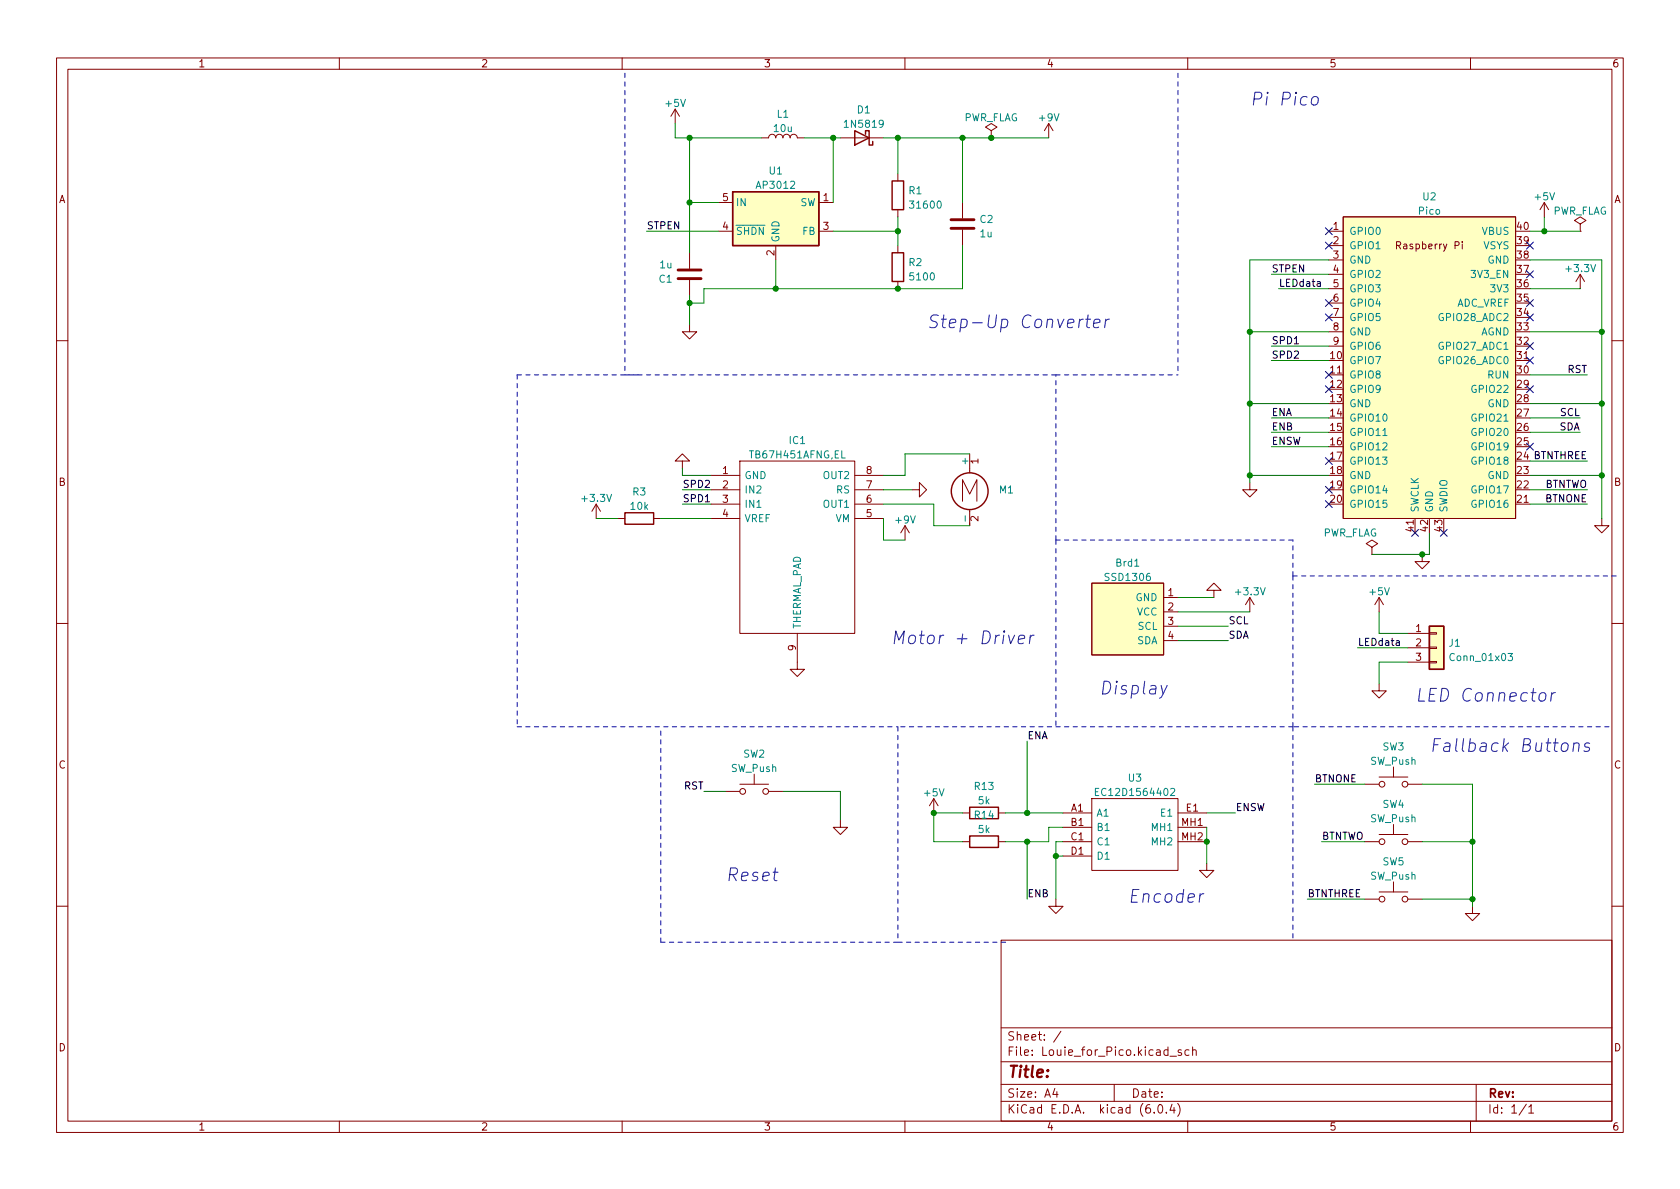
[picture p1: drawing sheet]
<svg xmlns="http://www.w3.org/2000/svg" width="297mm" height="210mm" viewBox="0 0 297 210" stroke-linecap="round" stroke-linejoin="round" font-family="sans-serif">
<g fill="none" stroke="#840000" stroke-width=".18">
<path d="M10 10.2h277v190.1h-277zM12 12.2h273v186.1h-273zM60 10.2v2M110 10.2v2M119.4 19.3l-.8 1.3M119.4 19.3v2.5M119.4 19.3l.7 1.3M160 10.2v2M210 10.2v2M260 10.2v2M127 35.8h2.5M134.6 24.4h1.3"/>
<path d="M135.9 24.4a.64 .64 0 0 1 .6-.7 .64 .64 0 0 1 .7 .7 .64 .64 0 0 1 .6-.7 .64 .64 0 0 1 .6 .7 .64 .64 0 0 1 .7-.7 .64 .64 0 0 1 .6 .7 .64 .64 0 0 1 .6-.7 .64 .64 0 0 1 .7 .7M141 24.4h1.2M144.8 35.8h2.5M148.6 24.4h7.6M158.7 30.7v1.3M158.7 37.1v1.2M170.2 35.8v2.8M175.3 23.1l1-.6-1-.7-1.1 .7 1.1 .6v1.3M175.3 24.4h.1M185.4 21.8l-.7 1.3M185.4 21.8v2.6M185.4 21.8l.8 1.3"/>
<path d="M237.5 38.3h30.5v53.4h-30.5zM273 35.8l-.7 1.3M273 35.8v2.5M273 35.8l.8 1.3M279.4 39.6l1-.6-1-.7-1 .7 1 .6v1.3M121.9 57.4v1.3h1.3l-1.3 1.2-1.3-1.2h1.3M121.9 44.7v2.8M121.9 49.5v2.8M127 40.9h2.5M137.2 43.4v2.6M144.8 40.9h2.5M158.7 43.4v1.3"/>
<path d="M158.7 49.8v1.2M170.2 40.6v2.8M234.9 40.9h2.6M234.9 43.4h2.6M234.9 46h2.6M234.9 48.5h2.6M234.9 51h2.6M234.9 53.6h2.6M234.9 56.1h2.6M234.9 58.7h2.6M258.5 42.7v.2M258.5 43.2v.8"/>
<path d="M279.4 40.9h.1M279.4 48.5l-.8 1.3M279.4 48.5v2.5M279.4 48.5l.8 1.3M10 60.2h2M234.9 66.3h2.6M234.9 61.2h2.6M268 63.7h2.5M285 60.2h2M105.4 89.1l-.8 1.3M105.4 89.1v2.6M105.4 89.1l.8 1.3"/>
<path d="M109.2 91.7h1.3M115.6 91.7h1.2M120.6 81.5h1.3l-1.3-1.2-1.2 1.2h1.2v1.3M125.7 89.1h5.1M125.7 91.7h5.1M125.7 84.1h5.1M125.7 86.6h5.1M130.8 81.5h20.3v30.5h-20.3zM151.1 89.1h5.1M151.1 91.7h5.1M151.1 84.1h5.1M151.1 86.6h5.1"/>
<path d="M160 93v2.5M160 93l-.7 1.2M160 93l.8 1.2M161.3 86.6h1.3v-1.3l1.2 1.3-1.2 1.3v-1.3M170.2 88.6v-3.8l1.2 2.6 1.3-2.6v3.8M171.4 80.3v3.3M171.4 90.1v2.9M221 85.3v1.3h1.2l-1.2 1.3-1.3-1.3h1.3M242.6 96.8l1-.7-1-.6-1 .6 1 .7v1.2M242.6 98h.1M250.2 91.7v2.5M251.5 98v1.3h1.2l-1.2 1.3-1.3-1.3h1.3"/>
<path d="M268 89.1h2.5M283.2 91.7v1.3h1.3l-1.3 1.2-1.3-1.2h1.3M10 110.2h2M141 112v6.4h1.2l-1.2 1.2-1.3-1.2h1.3M193 103.1h12.7v12.7h-12.7zM205.7 105.7h2.6M205.7 108.2h2.6M205.7 110.7h2.6M205.7 113.3h2.6M214.6 104.4h1.3l-1.3-1.3-1.2 1.3h1.2v1.3M221 105.7l-.8 1.2M221 105.7v2.5"/>
<path d="M221 105.7l.7 1.2M243.8 105.7l-.7 1.2M243.8 105.7v2.5M243.8 105.7l.8 1.2M248.9 112h3.8M248.9 114.5h3.8M248.9 117.1h3.8M252.7 117h1.3v.2h-1.3zM252.7 114.4h1.3v.3h-1.3zM252.7 111.9h1.3v.2h-1.3zM285 110.2h2M128.3 139.9h2.5"/>
<path d="M130.8 138.7h5.1M133.3 136.9v1.8M135.9 139.9h2.5M241.3 138.7h2.5M243.8 120.9v1.3h1.3l-1.3 1.2-1.2-1.2h1.2M243.8 137.4h5.1M246.4 135.6v1.8M248.9 138.7h2.6M148.6 145v1.3h1.3l-1.3 1.3-1.3-1.3h1.3M165.1 141.2l-.8 1.3M165.1 141.2v2.6M165.1 141.2l.8 1.3"/>
<path d="M170.2 143.8h1.2M170.2 148.8h1.2M176.5 143.8h1.3M176.5 148.8h1.3M186.7 159v1.3h1.3l-1.3 1.2-1.3-1.2h1.3M188 143.8h5M188 148.8h5M188 146.3h5M188 151.4h5M193 141.2h15.3v12.7h-15.3zM208.3 143.8h5.1M208.3 148.8h5.1"/>
<path d="M208.3 146.3h5.1M213.4 152.6v1.3h1.2l-1.2 1.3-1.3-1.3h1.3M241.3 148.8h2.5M241.3 159h2.5M243.8 147.6h5.1M243.8 157.7h5.1M246.4 145.8v1.8M246.4 156v1.7M248.9 148.8h2.6M248.9 159h2.6M10 160.2h2M177 166.3h108v32h-108z"/>
<path d="M260.3 160.3v1.2h1.3l-1.3 1.3-1.2-1.3h1.2M285 160.2h2M60 198.3v2M110 198.3v2M160 198.3v2M177 194.8h108M177 191.8h108M177 187.8h108M177 181.8h108M186.5 192.5l-.4 1h1M186.9 193v1M187.6 182.4l-1.3 1.9"/>
<path d="M197 191.8v3M204.1 196.7v.1M204.9 195.4l.2-.1a.81 .81 0 0 1 .6 .7 .81 .81 0 0 1-.3 .8h-.2a.81 .81 0 0 1-.6-.6 .81 .81 0 0 1 .3-.8zM206.2 196.7v.1M206.9 186.8h1.1M207.2 195.3l-.3 1h.9M207.6 195.8v1M208.2 195.1a1.72 1.72 0 0 1 0 2.3M208.9 185.7l-.4-.1-.2 .2 .1 .3 .5 .1v.4h-.6M210 198.3v2M210.2 185.7l-.4-.1-.3 .3v.4l.1 .3h.6M210.9 185.8l.2-.2 .3 .1 .1 .9"/>
<path d="M210.9 185.1v1.5M260 198.3v2M261 191.8v6.5M269.9 195.3l-1.3 1.9M270.3 195.8l.4-.5v1.5M270.3 196.8h.9"/>
<circle cx="131.3" cy="139.9" r=".51"/>
<circle cx="135.4" cy="139.9" r=".51"/>
<circle cx="244.3" cy="138.7" r=".51"/>
<circle cx="248.4" cy="138.7" r=".51"/>
<circle cx="244.3" cy="159" r=".51"/>
<circle cx="244.3" cy="148.8" r=".51"/>
<circle cx="248.4" cy="159" r=".51"/>
<circle cx="248.4" cy="148.8" r=".51"/>
</g>
<g fill="#ffffc2" stroke="#ffffc2" stroke-width=".18">
<path d="M237.5 38.3h30.5v53.4h-30.5z"/>
<path d="M129.5 33.9h15.3v9.5h-15.3z"/>
<path d="M252.7 110.7h2.6v7.7h-2.6z"/>
<path d="M193 103.1h12.7v12.7h-12.7z"/>
</g>
<path d="M148.8 79.7v1.3h.6M244.5 77h.7M266.6 115.6h.8l-.4 .4 .4 .2v.5l-.2 .1-.6-.1M194.3 139.4h-.6v1.3h.6M207 139.5l.5-.1 .2 .4-.8 .9h.8M193.7 140h.4" fill="none" stroke="#008484" stroke-width=".18"/>
<g fill="none" stroke="#840000" stroke-width=".25">
<path d="M129.5 33.9h15.3v9.5h-15.3zM151.1 23.1l2.6 1.3-2.6 1.2zM153 23.7v-.6h.7v2.5h.6v-.6M157.7 32h2.1v5.1h-2.1zM157.7 44.7h2.1v5.1h-2.1zM110.5 90.7h5.1v2h-5.1zM252.7 110.7h2.6v7.7h-2.6zM171.4 142.7h5.1v2.1h-5.1zM171.4 147.8h5.1v2.1h-5.1z"/>
<circle cx="171.4" cy="86.9" r="3.3"/>
</g>
<path d="M168.1 38.9h4.1M119.9 47.7h4.1M119.9 49.3h4.1M168.1 40.4h4.1" fill="none" stroke="#840000" stroke-width=".51"/>
<g fill="none" stroke="#0000c2" stroke-width=".18">
<path d="M232.1 17.3a.58 .58 0 0 1 .5-.2 .58 .58 0 0 1 .5 .4l-.1 .6a.62 .62 0 0 1-.6 .5 .62 .62 0 0 1-.6-.5zM191.5 56.4a.66 .66 0 0 0-.7 .5M192 56.4h.8M192.4 55.7l-.3 1.9 .1 .2 .4 .1M193.4 57.2l1.1-.2-.1-.5-.2-.1-.6 .1-.3 1.1 .3 .3 .7-.1M195.5 56.4l-.2 1.5M196.1 56.4a.66 .66 0 0 0-.7 .5M178.3 112.3l.4 1.5 .7-1.5M180.1 113.1l1.1-.2-.1-.5-.6-.1-.4 .3v1.1l.2 .1 .6-.1M182.2 112.3l-.2 1.5M182.8 112.3a.66 .66 0 0 0-.7 .5M206.4 121.2l-1 2-.4 .3"/>
<path d="M272.3 122.7a.58 .58 0 0 1 .6-.2 .58 .58 0 0 1 .4 .4v.7a.62 .62 0 0 1-.6 .4 .62 .62 0 0 1-.6-.4zM274.4 122.5l-.2 1.5M275 122.5a.66 .66 0 0 0-.7 .4M276.2 131.6a.58 .58 0 0 1 .6-.2 .58 .58 0 0 1 .5 .4l-.1 .6a.62 .62 0 0 1-.6 .5 .62 .62 0 0 1-.6-.5zM278.3 131.6a.55 .55 0 0 1 .9 .1l-.1 1.2M278.3 131.4l-.2 1.5M281.1 131.5a.55 .55 0 0 0-.9 .3l.2 .3 .6 .1v.4l-.3 .3-.7-.1M212.8 158a.66 .66 0 0 0-.7 .5"/>
</g>
<g fill="none" stroke="#0000c2" stroke-width=".18" stroke-dasharray=".8 .8">
<path d="M110.5 12.9v53.4M208.3 12.9v53.4M91.4 66.3v62.2M110.5 66.3h2.5M186.7 66.3h21.6M186.7 66.3h-95.3M186.7 95.5v33M186.7 95.5v-29.2M228.6 95.5h-41.9M228.6 101.8v-6.3M228.6 101.8h57.1M91.4 128.5h67.3"/>
<path d="M158.7 128.5v38.1M228.6 128.5h-69.9M228.6 128.5v38.1M228.6 128.5v-26.7M284.5 128.5h-55.9M116.8 166.6v-38.1M158.7 166.6h19.1M158.7 166.6h-41.9"/>
</g>
<g fill="none" stroke="#008400" stroke-width=".18">
<path d="M119.4 21.8v2.6h15.2M121.9 24.4v20.3M121.9 35.8h5.1M142.2 24.4h6.4M147.3 24.4v11.4M156.2 24.4h29.2M158.7 24.4v6.3M158.7 38.3v5.1M170.2 24.4v11.4M273 38.3v2.6M114.3 40.9h12.7M121.9 52.3v5.1"/>
<path d="M137.2 46v5M147.3 40.9h11.4M170.2 43.4v7.6h-45.7v2.6h-2.6M221 58.7h13.9M224.8 48.5h10.1M226.1 51h8.8M234.9 46h-13.9v39.3M270.5 46h12.7v45.7M270.5 51h8.9M270.5 58.7h12.7M270.5 40.9h8.9M221 71.4h13.9"/>
<path d="M224.8 63.7h10.1M224.8 61.2h10.1M224.8 73.9h10.1M224.8 79h10.1M224.8 76.4h10.1M270.5 73.9h8.9M270.5 71.4h12.7M270.5 76.4h8.9M270.5 66.3h10.2M105.4 91.7h3.8M116.8 91.7h8.9M120.6 82.8v1.3h5.1"/>
<path d="M120.6 86.6h5.1M120.6 89.1h5.1M156.2 86.6h5.1M156.2 89.1h8.9v3.9h6.3M156.2 91.7v3.8h3.8M171.4 80.3h-11.4v3.8h-3.8M221 84.1h13.9M252.7 94.2v3.8h-10.1M270.5 84.1h12.7M270.5 81.5h10.2M270.5 86.6h10.2M270.5 89.1h10.2"/>
<path d="M208.3 113.3h8.9M208.3 105.7h6.3M208.3 108.2h12.7M208.3 110.7h8.9M240 114.5h8.9M243.8 108.2v3.8h5.1M248.9 117.1h-5.1v3.8M124.5 139.9h3.8M138.4 139.9h10.2v5.1M181.6 131.1v12.7M232.4 138.7h8.9M251.5 138.7h8.8v21.6"/>
<path d="M170.2 143.8h-5.1v5h5.1M177.8 143.8h10.2M181.6 148.8v10.2M186.7 151.4h1.3M188 146.3h-2.6v2.5h-7.6M188 148.8h-1.3v10.2M213.4 143.8h5M213.4 146.3v6.3M231.1 159h10.2M233.7 148.8h7.6M251.5 159h8.8M251.5 148.8h8.8"/>
</g>
<g fill="none" stroke="#000084" stroke-width=".18">
<path d="M234.3 40.3l1.3 1.2M234.3 55.5l1.3 1.2M234.3 53l1.3 1.2M234.3 42.8l1.3 1.2M235.6 40.3l-1.3 1.2M235.6 55.5l-1.3 1.2M235.6 53l-1.3 1.2M235.6 42.8l-1.3 1.2M269.9 42.8l1.2 1.2M269.9 47.9l1.2 1.2M269.9 55.5l1.2 1.2M269.9 53l1.2 1.2"/>
<path d="M271.1 42.8l-1.2 1.2M271.1 47.9l-1.2 1.2M271.1 55.5l-1.2 1.2M271.1 53l-1.2 1.2M234.3 65.7l1.3 1.2M234.3 68.2l1.3 1.2M235.6 65.7l-1.3 1.2M235.6 68.2l-1.3 1.2M269.9 78.4l1.2 1.2M269.9 68.2l1.2 1.2M269.9 60.6l1.2 1.2M269.9 63.1l1.2 1.3"/>
<path d="M271.1 78.4l-1.2 1.2M271.1 68.2l-1.2 1.2M271.1 60.6l-1.2 1.2M271.1 63.1l-1.2 1.3M234.3 80.9l1.3 1.2M234.3 88.5l1.3 1.3M234.3 86l1.3 1.2M235.6 80.9l-1.3 1.2M235.6 88.5l-1.3 1.3M235.6 86l-1.3 1.2M249.6 93.6l1.2 1.2M250.8 93.6l-1.2 1.2"/>
<path d="M254.7 93.6l1.2 1.2M255.9 93.6l-1.2 1.2"/>
</g>
<g fill="#008400" stroke="#008400" stroke-width=".18">
<circle cx="221" cy="71.4" r=".46"/>
<circle cx="221" cy="58.7" r=".46"/>
<circle cx="221" cy="84.1" r=".46"/>
<circle cx="283.2" cy="84.1" r=".46"/>
<circle cx="283.2" cy="58.7" r=".46"/>
<circle cx="273" cy="40.9" r=".46"/>
<circle cx="283.2" cy="71.4" r=".46"/>
<circle cx="251.5" cy="98" r=".46"/>
<circle cx="260.3" cy="148.8" r=".46"/>
<circle cx="260.3" cy="159" r=".46"/>
<circle cx="186.7" cy="151.4" r=".46"/>
<circle cx="181.6" cy="148.8" r=".46"/>
<circle cx="181.6" cy="143.8" r=".46"/>
<circle cx="137.2" cy="51" r=".46"/>
<circle cx="158.7" cy="40.9" r=".46"/>
<circle cx="158.7" cy="24.4" r=".46"/>
<circle cx="158.7" cy="51" r=".46"/>
<circle cx="147.3" cy="24.4" r=".46"/>
<circle cx="170.2" cy="24.4" r=".46"/>
<circle cx="175.3" cy="24.4" r=".46"/>
<circle cx="121.9" cy="24.4" r=".46"/>
<circle cx="121.9" cy="53.6" r=".46"/>
<circle cx="121.9" cy="35.8" r=".46"/>
<circle cx="213.4" cy="148.8" r=".46"/>
<circle cx="165.1" cy="143.8" r=".46"/>
</g>
<g font-size="3.1" fill="#0000c2">
<text x="221" y="18.7">Pi Pico</text>
<text x="163.8" y="58">Step-Up Converter</text>
<text x="157.5" y="113.9">Motor + Driver</text>
<text x="194.3" y="122.8">Display</text>
<text x="250.2" y="124.1">LED Connector</text>
<text x="252.7" y="133">Fallback Buttons</text>
<text x="128.3" y="155.8">Reset</text>
<text x="199.4" y="159.6">Encoder</text>
</g>
<text font-size="2.8" fill="#840000" x="178" y="190.6">Title:</text>
<g font-size="2.1" fill="#840000">
<text x="178" y="184">Sheet: /</text>
<text x="178" y="186.7">File: Louie_for_Pico.kicad_sch</text>
<text x="178" y="196.9">KiCad E.D.A. kicad (6.0.4)</text>
<text x="178" y="194.1">Size: A4</text>
<text x="200" y="194.1">Date:</text>
<text x="263" y="194.1">Rev:</text>
<text x="263" y="196.9">Id: 1/1</text>
</g>
<g font-size="1.8" fill="#840000">
<text x="35" y="11.9">1</text>
<text x="85" y="11.9">2</text>
<text x="135" y="11.9">3</text>
<text x="185" y="11.9">4</text>
<text x="235" y="11.9">5</text>
<text x="285" y="11.9">6</text>
<text x="10.3" y="35.9">A</text>
<text x="127.8" y="35.6">5</text>
<text x="145.6" y="35.6">1</text>
<text x="285.3" y="35.9">A</text>
<text x="127.8" y="40.6">4</text>
<text x="145.6" y="40.6">3</text>
<text x="235.7" y="40.6">1</text>
<text x="268.3" y="40.6">40</text>
<text x="136.9" y="45.2" transform="rotate(-90 136.9 45.2)">2</text>
<text x="235.7" y="43.2">2</text>
<text x="235.7" y="45.7">3</text>
<text x="247.3" y="44.1">Raspberry Pi</text>
<text x="268.3" y="45.7">38</text>
<text x="268.3" y="43.2">39</text>
<text x="235.7" y="48.3">4</text>
<text x="235.7" y="50.8">5</text>
<text x="235.7" y="53.3">6</text>
<text x="268.3" y="53.3">35</text>
<text x="268.3" y="50.8">36</text>
<text x="268.3" y="48.3">37</text>
<text x="235.7" y="55.9">7</text>
<text x="235.7" y="58.4">8</text>
<text x="268.3" y="58.4">33</text>
<text x="268.3" y="55.9">34</text>
<text x="235.2" y="63.5">10</text>
<text x="235.7" y="61">9</text>
<text x="268.3" y="63.5">31</text>
<text x="268.3" y="61">32</text>
<text x="235.2" y="66">11</text>
<text x="235.2" y="68.6">12</text>
<text x="235.2" y="71.1">13</text>
<text x="268.3" y="71.1">28</text>
<text x="268.3" y="68.6">29</text>
<text x="268.3" y="66">30</text>
<text x="235.2" y="73.7">14</text>
<text x="235.2" y="76.2">15</text>
<text x="268.3" y="76.2">26</text>
<text x="268.3" y="73.7">27</text>
<text x="127.8" y="83.8">1</text>
<text x="153.2" y="83.8">8</text>
<text x="173" y="82" transform="rotate(-90 173 82)">1</text>
<text x="235.2" y="78.7">16</text>
<text x="235.2" y="81.3">17</text>
<text x="235.2" y="83.8">18</text>
<text x="268.3" y="83.8">23</text>
<text x="268.3" y="78.7">25</text>
<text x="10.3" y="85.9">B</text>
<text x="127.8" y="86.4">2</text>
<text x="127.8" y="88.9">3</text>
<text x="153.2" y="88.9">6</text>
<text x="153.2" y="86.4">7</text>
<text x="235.2" y="86.4">19</text>
<text x="235.2" y="88.9">20</text>
<text x="268.3" y="88.9">21</text>
<text x="268.3" y="86.4">22</text>
<text x="285.3" y="85.9">B</text>
<text x="127.8" y="91.4">4</text>
<text x="153.2" y="91.4">5</text>
<text x="173" y="92.2" transform="rotate(-90 173 92.2)">2</text>
<text x="249.9" y="93.9" transform="rotate(-90 249.9 93.9)">41</text>
<text x="252.5" y="93.9" transform="rotate(-90 252.5 93.9)">42</text>
<text x="255" y="93.9" transform="rotate(-90 255 93.9)">43</text>
<text x="206.5" y="105.4">1</text>
<text x="206.5" y="107.9">2</text>
<text x="206.5" y="110.5">3</text>
<text x="206.5" y="113">4</text>
<text x="250.3" y="111.8">1</text>
<text x="140.7" y="115" transform="rotate(-90 140.7 115)">9</text>
<text x="250.3" y="114.3">2</text>
<text x="250.3" y="116.8">3</text>
<text x="10.3" y="135.9">C</text>
<text x="285.3" y="135.9">C</text>
<text x="189.4" y="143.5">A1</text>
<text x="209.7" y="143.5">E1</text>
<text x="189.4" y="146">B1</text>
<text x="189.4" y="148.6">C1</text>
<text x="209" y="146">MH1</text>
<text x="209" y="148.6">MH2</text>
<text x="189.4" y="151.1">D1</text>
<text x="10.3" y="185.9">D</text>
<text x="285.3" y="185.9">D</text>
<text x="35" y="199.9">1</text>
<text x="85" y="199.9">2</text>
<text x="135" y="199.9">3</text>
<text x="185" y="199.9">4</text>
<text x="235" y="199.9">5</text>
<text x="285" y="199.9">6</text>
</g>
<g font-size="1.8" fill="#008484">
<text x="117.8" y="18.9">+5V</text>
<text x="136.9" y="23.3">10u</text>
<text x="137.4" y="20.8">L1</text>
<text x="149.6" y="22.6">1N5819</text>
<text x="151.6" y="20">D1</text>
<text x="170.3" y="21.4">PWR_FLAG</text>
<text x="183.8" y="21.4">+9V</text>
<text x="134" y="33.4">AP3012</text>
<text x="136" y="30.8">U1</text>
<text x="160.7" y="34.3">R1</text>
<text x="251.6" y="35.4">U2</text>
<text x="271.5" y="35.4">+5V</text>
<text x="130" y="41.5">~{SHDN}</text>
<text x="130" y="36.4">IN</text>
<text x="141.4" y="36.4">SW</text>
<text x="141.9" y="41.5">FB</text>
<text x="161.2" y="36.9">31600</text>
<text x="173.3" y="39.4">C2</text>
<text x="173.3" y="42">1u</text>
<text x="238.5" y="41.5">GPIO0</text>
<text x="250.9" y="37.9">Pico</text>
<text x="262" y="41.5">VBUS</text>
<text x="274.4" y="37.9">PWR_FLAG</text>
<text x="116.7" y="47.4">1u</text>
<text x="137.8" y="42.9" transform="rotate(-90 137.8 42.9)">GND</text>
<text x="160.7" y="47">R2</text>
<text x="238.5" y="44.1">GPIO1</text>
<text x="238.5" y="46.6">GND</text>
<text x="262.2" y="44.1">VSYS</text>
<text x="263" y="46.6">GND</text>
<text x="116.5" y="50">C1</text>
<text x="161.1" y="49.6">5100</text>
<text x="238.5" y="49.1">GPIO2</text>
<text x="238.5" y="51.7">GPIO3</text>
<text x="260.4" y="49.1">3V3_EN</text>
<text x="263.8" y="51.7">3V3</text>
<text x="277.1" y="48.1">+3.3V</text>
<text x="238.5" y="54.2">GPIO4</text>
<text x="238.5" y="56.8">GPIO5</text>
<text x="238.5" y="59.3">GND</text>
<text x="254.8" y="56.8">GPIO28_ADC2</text>
<text x="257.4" y="54.2">ADC_VREF</text>
<text x="261.7" y="59.3">AGND</text>
<text x="238.5" y="64.4">GPIO7</text>
<text x="238.5" y="61.8">GPIO6</text>
<text x="254.8" y="64.4">GPIO26_ADC0</text>
<text x="254.8" y="61.8">GPIO27_ADC1</text>
<text x="238.5" y="66.9">GPIO8</text>
<text x="238.5" y="69.5">GPIO9</text>
<text x="260.6" y="69.5">GPIO22</text>
<text x="263.1" y="66.9">RUN</text>
<text x="238.5" y="72">GND</text>
<text x="238.5" y="74.5">GPIO10</text>
<text x="238.5" y="77.1">GPIO11</text>
<text x="260.6" y="77.1">GPIO20</text>
<text x="260.6" y="74.5">GPIO21</text>
<text x="263" y="72">GND</text>
<text x="132.8" y="81.1">TB67H451AFNG,EL</text>
<text x="139.6" y="78.5">IC1</text>
<text x="171.2" y="82" transform="rotate(-90 171.2 82)">+</text>
<text x="238.5" y="79.6">GPIO12</text>
<text x="238.5" y="82.2">GPIO13</text>
<text x="260.6" y="82.2">GPIO18</text>
<text x="260.6" y="79.6">GPIO19</text>
<text x="103.1" y="88.7">+3.3V</text>
<text x="111.9" y="87.6">R3</text>
<text x="131.6" y="84.7">GND</text>
<text x="131.6" y="87.2">IN2</text>
<text x="131.6" y="89.8">IN1</text>
<text x="145.7" y="89.8">OUT1</text>
<text x="145.7" y="84.7">OUT2</text>
<text x="147.9" y="87.2">RS</text>
<text x="176.7" y="87.2">M1</text>
<text x="238.5" y="84.7">GND</text>
<text x="238.5" y="87.2">GPIO14</text>
<text x="238.5" y="89.8">GPIO15</text>
<text x="260.6" y="89.8">GPIO16</text>
<text x="260.6" y="87.2">GPIO17</text>
<text x="263" y="84.7">GND</text>
<text x="111.6" y="90.1">10k</text>
<text x="131.6" y="92.3">VREF</text>
<text x="147.7" y="92.3">VM</text>
<text x="158.4" y="92.6">+9V</text>
<text x="171.2" y="92" transform="rotate(-90 171.2 92)">-</text>
<text x="233.8" y="94.9">PWR_FLAG</text>
<text x="250.8" y="90.7" transform="rotate(-90 250.8 90.7)">SWCLK</text>
<text x="253.4" y="90.7" transform="rotate(-90 253.4 90.7)">GND</text>
<text x="255.9" y="90.7" transform="rotate(-90 255.9 90.7)">SWDIO</text>
<text x="197.4" y="100.2">Brd1</text>
<text x="195.6" y="102.7">SSD1306</text>
<text x="200.8" y="106.3">GND</text>
<text x="218.6" y="105.3">+3.3V</text>
<text x="242.2" y="105.3">+5V</text>
<text x="141.6" y="111.2" transform="rotate(-90 141.6 111.2)">THERMAL_PAD</text>
<text x="201" y="108.8">VCC</text>
<text x="201" y="113.9">SDA</text>
<text x="201.2" y="111.4">SCL</text>
<text x="256.2" y="114.3">J1</text>
<text x="256.7" y="116.9">Conn_01x03</text>
<text x="129.3" y="136.5">SW_Push</text>
<text x="131.4" y="134">SW2</text>
<text x="242.3" y="135.2">SW_Push</text>
<text x="244.5" y="132.7">SW3</text>
<text x="163.5" y="140.8">+5V</text>
<text x="172.4" y="139.7">R13</text>
<text x="173" y="142.2">5k</text>
<text x="194.4" y="140.7">EC12D1564402</text>
<text x="199.5" y="138.2">U3</text>
<text x="244.5" y="142.9">SW4</text>
<text x="172.4" y="144.8">R14</text>
<text x="173" y="147.3">5k</text>
<text x="193.8" y="144.4">A1</text>
<text x="193.8" y="146.9">B1</text>
<text x="193.8" y="149.5">C1</text>
<text x="203.8" y="146.9">MH1</text>
<text x="203.8" y="149.5">MH2</text>
<text x="205.4" y="144.4">E1</text>
<text x="242.3" y="145.4">SW_Push</text>
<text x="193.8" y="152">D1</text>
<text x="242.3" y="155.5">SW_Push</text>
<text x="244.5" y="153">SW5</text>
</g>
<g font-size="1.8">
<text x="114.3" y="40.5">STPEN</text>
<text x="224.8" y="48.2">STPEN</text>
<text x="226.1" y="50.7">LEDdata</text>
<text x="224.8" y="63.4">SPD2</text>
<text x="224.8" y="60.9">SPD1</text>
<text x="277.1" y="65.9">RST</text>
<text x="224.8" y="76.1">ENB</text>
<text x="224.8" y="73.6">ENA</text>
<text x="275.7" y="76.1">SDA</text>
<text x="275.9" y="73.6">SCL</text>
<text x="224.8" y="78.6">ENSW</text>
<text x="268.3" y="81.3">24 BTNTHREE</text>
<text x="120.6" y="86.3">SPD2</text>
<text x="120.6" y="88.8">SPD1</text>
<text x="272.9" y="86.3">BTNTWO</text>
<text x="273.2" y="88.8">BTNONE</text>
<text x="217.2" y="112.9">SDA</text>
<text x="217.2" y="110.4">SCL</text>
<text x="240" y="114.2">LEDdata</text>
<text x="181.6" y="130.7">ENA</text>
<text x="120.9" y="139.6">RST</text>
<text x="218.4" y="143.4">ENSW</text>
<text x="232.4" y="138.3">BTNONE</text>
<text x="233.7" y="148.5">BTNTWO</text>
<text x="181.6" y="158.6">ENB</text>
<text x="231.1" y="158.6">BTNTHREE</text>
</g>
</svg>
